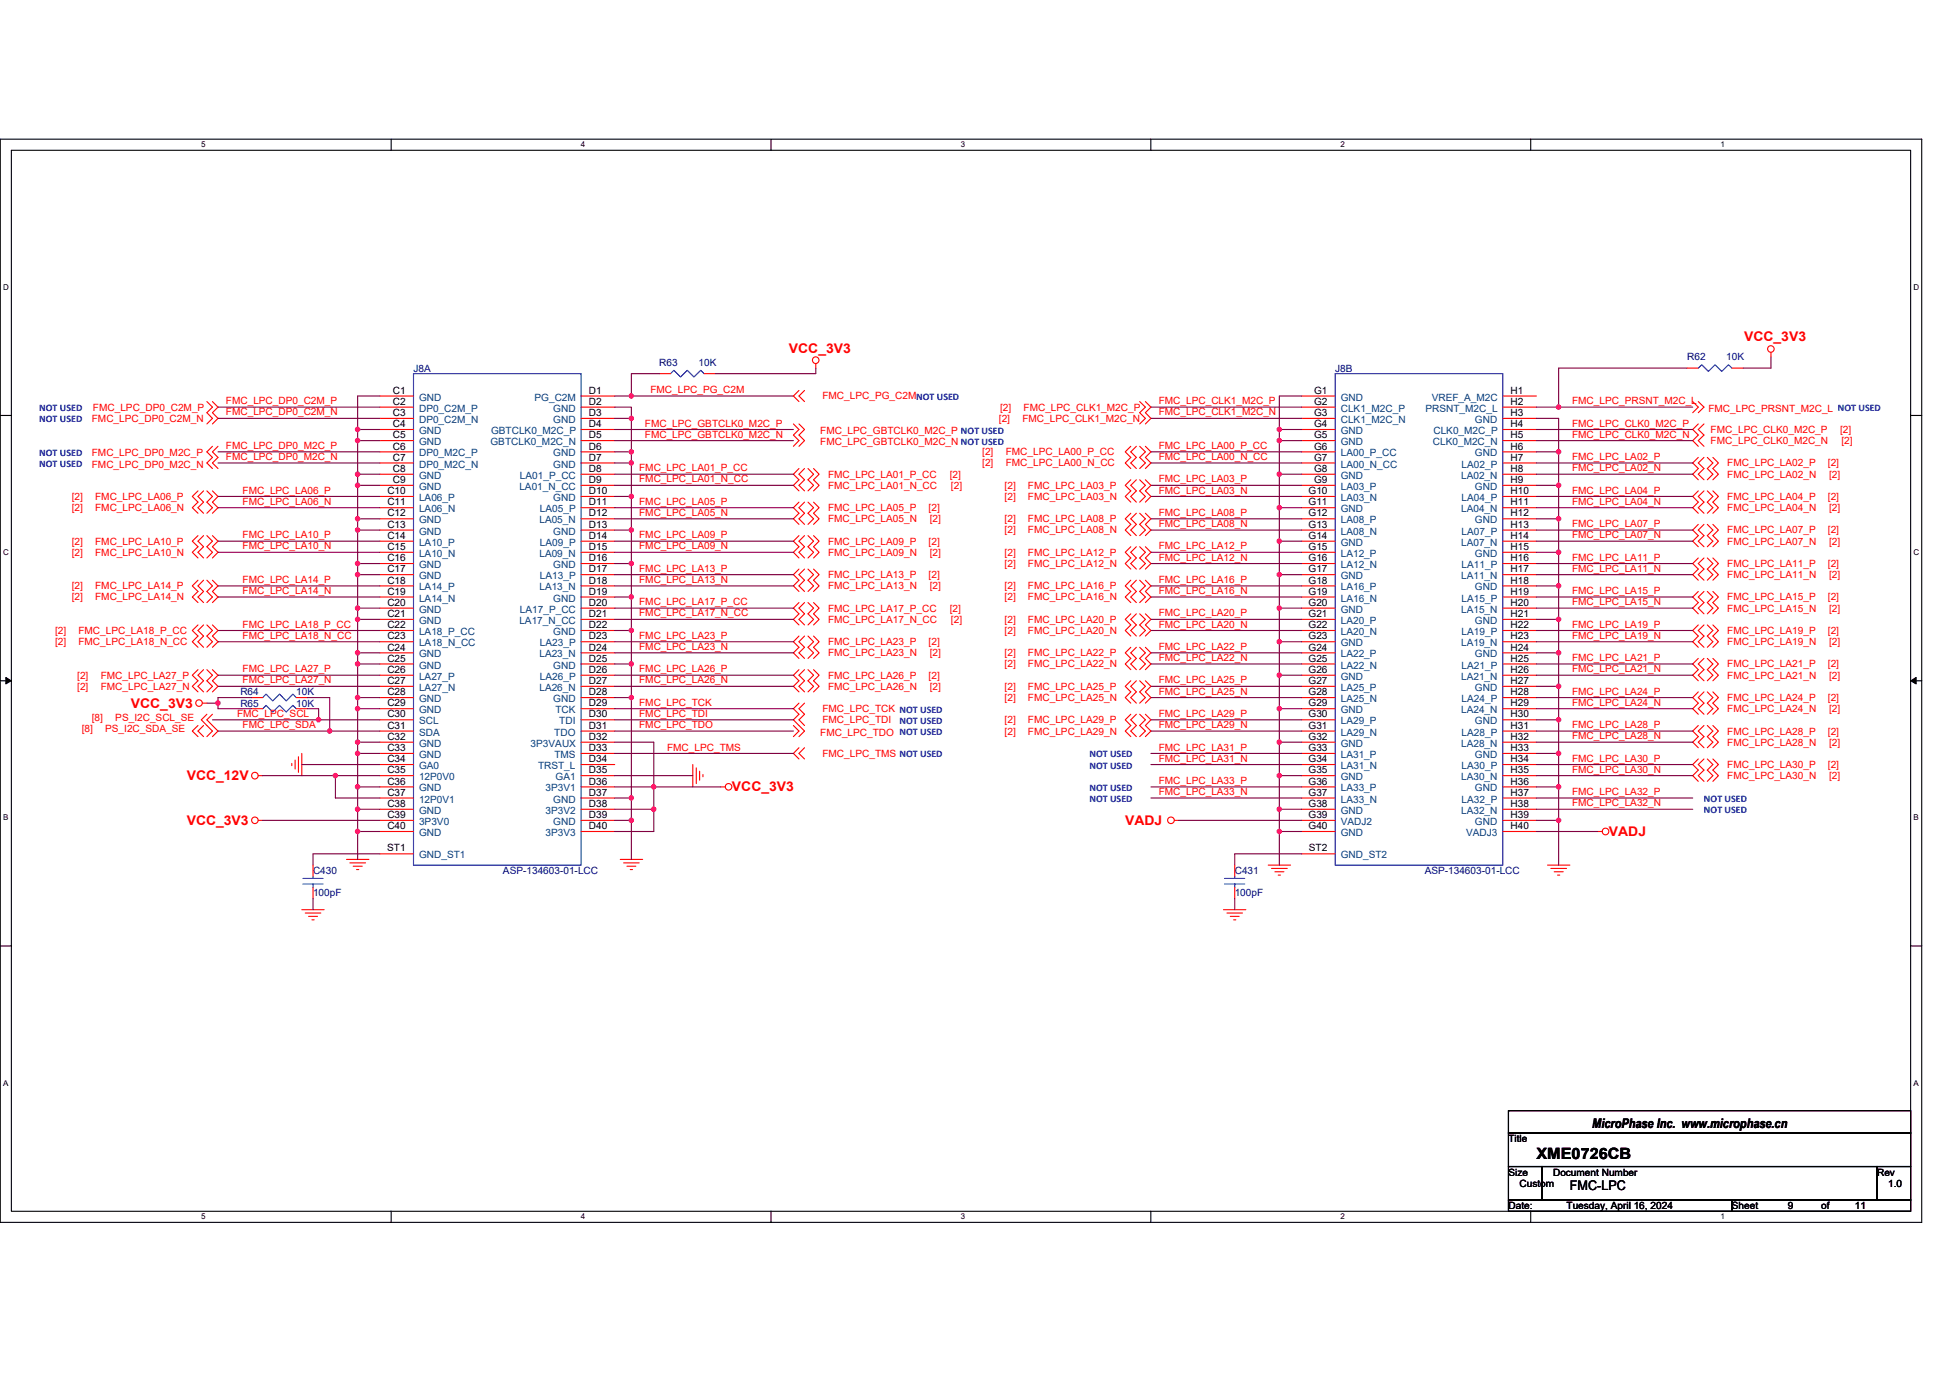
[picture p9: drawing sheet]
<svg xmlns="http://www.w3.org/2000/svg" width="297mm" height="210mm" viewBox="0 0 297 210" stroke-linecap="round" stroke-linejoin="round" font-family="sans-serif">
<path d="M0 21.2h292.7v165.1h-292.7zM1.7 22.9h289.3v161.7h-289.3z" fill="none" stroke="#000" stroke-width=".17"/>
<g fill="#fff">
<path d="M30.6 21.4h.7v1.3h-.7z"/>
<path d="M30.6 184.7h.7v1.4h-.7z"/>
</g>
<path d="M59.6 21.2v1.7M59.6 184.6v1.7" fill="none" stroke="#000" stroke-width=".17"/>
<g fill="#fff">
<path d="M88.5 21.4h.7v1.3h-.7z"/>
<path d="M88.5 184.7h.7v1.4h-.7z"/>
</g>
<path d="M117.5 21.2v1.7M117.5 184.6v1.7" fill="none" stroke="#000" stroke-width=".17"/>
<g fill="#fff">
<path d="M146.4 21.4h.6v1.3h-.6z"/>
<path d="M146.4 184.7h.6v1.4h-.6z"/>
</g>
<path d="M175.3 21.2v1.7M175.3 184.6v1.7" fill="none" stroke="#000" stroke-width=".17"/>
<g fill="#fff">
<path d="M204.2 21.4h.7v1.3h-.7z"/>
<path d="M204.2 184.7h.7v1.4h-.7z"/>
</g>
<path d="M233.2 21.2v1.7M233.2 184.6v1.7" fill="none" stroke="#000" stroke-width=".17"/>
<g fill="#fff">
<path d="M262.1 21.4h.6v1.3h-.6z"/>
<path d="M262.1 184.7h.6v1.4h-.6z"/>
<path d="M.5 43.1h.8v1.3h-.8z"/>
<path d="M291.5 43.1h.8v1.3h-.8z"/>
<path d="M.5 83.5h.8v1.3h-.8z"/>
<path d="M291.5 83.5h.8v1.3h-.8z"/>
</g>
<path d="M0 63.3h1.7M291 63.3h1.7" fill="none" stroke="#000" stroke-width=".17"/>
<g fill="#fff">
<path d="M.5 123.9h.7v1.4h-.7z"/>
<path d="M291.5 123.9h.7v1.4h-.7z"/>
</g>
<path d="M0 103.7h1.7M291 103.7h1.7" fill="none" stroke="#000" stroke-width=".17"/>
<path d="M.9 103.2l.8 .5-.8 .5zM291 103.7l.9-.5v1z" fill="#000" stroke="#000" stroke-width=".15"/>
<g fill="#fff">
<path d="M.5 164.3h.7v1.4h-.7z"/>
<path d="M291.5 164.3h.7v1.4h-.7z"/>
</g>
<path d="M0 144.1h1.7M291 144.1h1.7M229.8 169.2h61.2v3.5h-61.2zM229.8 172.7h61.2v5.1h-61.2zM229.8 177.8h5.1v5.1h-5.1zM234.9 177.8h51v5.1h-51zM285.9 177.8h5.1v5.1h-5.1zM229.8 182.9h34v1.7h-34zM263.8 182.9h27.2v1.7h-27.2z" fill="none" stroke="#000" stroke-width=".17"/>
<g fill="none" stroke="#f00" stroke-width=".17">
<path d="M100.4 56.9h1.7M107.2 56.9h1.7M121.7 59.5l-.8 .8 .8 .9M122.6 59.5l-.9 .8 .9 .9M124.3 55.4v.7M257 56.1h1.7M263.8 56.1h1.7M269.8 53.7v.7M30.2 74.8l-.9 .8 .9 .9-.9 .9 .9 .8M31 74.8l-.8 .8 .8 .9-.8 .9 .8 .8M31.5 74.8l.9 .8-.9 .9 .9 .9-.9 .8M31.5 61.2l.9 .8-.9 .9 .9 .9-.9 .8"/>
<path d="M32.4 74.8l.8 .8-.8 .9 .8 .9-.8 .8M32.4 61.2l.8 .8-.8 .9 .8 .9-.8 .8M32.4 68l-.9 .9 .9 .8-.9 .8 .9 .9M33.2 68l-.8 .9 .8 .8-.8 .8 .8 .9M57.9 62h5.1M57.9 63.8h5.1M57.9 68.9h5.1M57.9 70.5h5.1M57.9 75.6h5.1M57.9 77.4h5.1M57.9 60.3h5.1M57.9 65.4h5.1"/>
<path d="M57.9 67.1h5.1M57.9 72.3h5.1M57.9 74h5.1M57.9 79.1h5.1M88.5 60.3h5.1M88.5 62h5.1M88.5 63.8h5.1M88.5 65.4h5.1M88.5 67.1h5.1M88.5 68.9h5.1M88.5 70.5h5.1M88.5 72.3h5.1"/>
<path d="M88.5 74h5.1M88.5 75.6h5.1M88.5 77.4h5.1M88.5 79.1h5.1M120.9 64.6l.8 .8-.8 .9 .8 .8-.8 .9M121.7 64.6l.9 .8-.9 .9 .9 .8-.9 .9M121.7 71.4l-.8 .9 .8 .8-.8 .9 .8 .8M121.7 76.5l-.8 .9 .8 .8-.8 .9 .8 .8M122.6 71.4l-.9 .9 .9 .8-.9 .9 .9 .8M122.6 76.5l-.9 .9 .9 .8-.9 .9 .9 .8M123.1 71.4l.8 .9-.8 .8 .8 .9-.8 .8M123.1 76.5l.8 .9-.8 .8 .8 .9-.8 .8"/>
<path d="M123.9 71.4l.9 .9-.9 .8 .9 .9-.9 .8M123.9 76.5l.9 .9-.9 .8 .9 .9-.9 .8M172.3 73.1l-.9 .9 .9 .8-.9 .8 .9 .9M172.3 68l-.9 .9 .9 .8-.9 .8 .9 .9M172.3 78.2l-.9 .9 .9 .8-.9 .9 .9 .8M173.1 73.1l-.8 .9 .8 .8-.8 .8 .8 .9M173.1 68l-.8 .9 .8 .8-.8 .8 .8 .9M173.1 78.2l-.8 .9 .8 .8-.8 .9 .8 .8M173.6 61.2l.9 .8-.9 .9 .9 .9-.9 .8M173.6 73.1l.9 .9-.9 .8 .9 .8-.9 .9M173.6 68l.9 .9-.9 .8 .9 .8-.9 .9M173.6 78.2l.9 .9-.9 .8 .9 .9-.9 .8"/>
<path d="M174.5 61.2l.8 .8-.8 .9 .8 .9-.8 .8M174.5 73.1l.8 .9-.8 .8 .8 .8-.8 .9M174.5 68l.8 .9-.8 .8 .8 .8-.8 .9M174.5 78.2l.8 .9-.8 .8 .8 .9-.8 .8M198.3 60.3h5.1M198.3 62h5.1M198.3 63.8h5.1M198.3 65.4h5.1M198.3 67.1h5.1M198.3 68.9h5.1M198.3 70.5h5.1M198.3 72.3h5.1"/>
<path d="M198.3 74h5.1M198.3 75.6h5.1M198.3 77.4h5.1M198.3 79.1h5.1M228.9 60.3h5.1M228.9 62h5.1M228.9 63.8h5.1M228.9 65.4h5.1M228.9 67.1h5.1M228.9 68.9h5.1M228.9 70.5h5.1M228.9 72.3h5.1"/>
<path d="M228.9 74h5.1M228.9 75.6h5.1M228.9 77.4h5.1M228.9 79.1h5.1M257.8 61.2l.9 .8-.9 .9M258.7 61.2l.9 .8-.9 .9M258.7 69.7l-.9 .8 .9 .9-.9 .9 .9 .8M258.7 79.9l-.9 .9 .9 .8-.9 .9 .9 .8M258.7 74.8l-.9 .8 .9 .9-.9 .9 .9 .8M258.7 64.6l-.9 .8 .9 .9-.9 .8 .9 .9M259.6 69.7l-.9 .8 .9 .9-.9 .9 .9 .8M259.6 79.9l-.9 .9 .9 .8-.9 .9 .9 .8"/>
<path d="M259.6 74.8l-.9 .8 .9 .9-.9 .9 .9 .8M259.6 64.6l-.9 .8 .9 .9-.9 .8 .9 .9M260.1 69.7l.8 .8-.8 .9 .8 .9-.8 .8M260.1 79.9l.8 .9-.8 .8 .8 .9-.8 .8M260.1 74.8l.8 .8-.8 .9 .8 .9-.8 .8M260.9 69.7l.9 .8-.9 .9 .9 .9-.9 .8M260.9 79.9l.9 .9-.9 .8 .9 .9-.9 .8M260.9 74.8l.9 .8-.9 .9 .9 .9-.9 .8M30.2 95.2l-.9 .9 .9 .8-.9 .9 .9 .8M30.2 88.4l-.9 .9 .9 .8-.9 .9 .9 .8M30.2 81.6l-.9 .9 .9 .8-.9 .9 .9 .8M31 95.2l-.8 .9 .8 .8-.8 .9 .8 .8"/>
<path d="M31 88.4l-.8 .9 .8 .8-.8 .9 .8 .8M31 81.6l-.8 .9 .8 .8-.8 .9 .8 .8M31.5 95.2l.9 .9-.9 .8 .9 .9-.9 .8M31.5 88.4l.9 .9-.9 .8 .9 .9-.9 .8M31.5 81.6l.9 .9-.9 .8 .9 .9-.9 .8M32.4 95.2l.8 .9-.8 .8 .8 .9-.8 .8M32.4 88.4l.8 .9-.8 .8 .8 .9-.8 .8M32.4 81.6l.8 .9-.8 .8 .8 .9-.8 .8M57.9 82.5h5.1M57.9 84.2h5.1M57.9 89.3h5.1M57.9 91h5.1"/>
<path d="M57.9 96.1h5.1M57.9 97.8h5.1M57.9 80.8h5.1M57.9 85.9h5.1M57.9 87.6h5.1M57.9 92.7h5.1M57.9 94.4h5.1M57.9 99.5h5.1M88.5 80.8h5.1M88.5 82.5h5.1M88.5 84.2h5.1M88.5 85.9h5.1"/>
<path d="M88.5 87.6h5.1M88.5 89.3h5.1M88.5 91h5.1M88.5 92.7h5.1M88.5 94.4h5.1M88.5 96.1h5.1M88.5 97.8h5.1M88.5 99.5h5.1M121.7 86.7l-.8 .9 .8 .8-.8 .9 .8 .8M121.7 81.6l-.8 .9 .8 .8-.8 .9 .8 .8M121.7 91.8l-.8 .9 .8 .8-.8 .9 .8 .8M121.7 96.9l-.8 .9 .8 .8-.8 .9 .8 .8"/>
<path d="M122.6 86.7l-.9 .9 .9 .8-.9 .9 .9 .8M122.6 81.6l-.9 .9 .9 .8-.9 .9 .9 .8M122.6 91.8l-.9 .9 .9 .8-.9 .9 .9 .8M122.6 96.9l-.9 .9 .9 .8-.9 .9 .9 .8M123.1 86.7l.8 .9-.8 .8 .8 .9-.8 .8M123.1 81.6l.8 .9-.8 .8 .8 .9-.8 .8M123.1 91.8l.8 .9-.8 .8 .8 .9-.8 .8M123.1 96.9l.8 .9-.8 .8 .8 .9-.8 .8M123.9 86.7l.9 .9-.9 .8 .9 .9-.9 .8M123.9 81.6l.9 .9-.9 .8 .9 .9-.9 .8M123.9 91.8l.9 .9-.9 .8 .9 .9-.9 .8M123.9 96.9l.9 .9-.9 .8 .9 .9-.9 .8"/>
<path d="M172.3 93.5l-.9 .9 .9 .8-.9 .9 .9 .8M172.3 88.4l-.9 .9 .9 .8-.9 .9 .9 .8M172.3 98.6l-.9 .9 .9 .8-.9 .9 .9 .8M172.3 83.3l-.9 .9 .9 .8-.9 .9 .9 .8M173.1 93.5l-.8 .9 .8 .8-.8 .9 .8 .8M173.1 88.4l-.8 .9 .8 .8-.8 .9 .8 .8M173.1 98.6l-.8 .9 .8 .8-.8 .9 .8 .8M173.1 83.3l-.8 .9 .8 .8-.8 .9 .8 .8M173.6 93.5l.9 .9-.9 .8 .9 .9-.9 .8M173.6 88.4l.9 .9-.9 .8 .9 .9-.9 .8M173.6 98.6l.9 .9-.9 .8 .9 .9-.9 .8M173.6 83.3l.9 .9-.9 .8 .9 .9-.9 .8"/>
<path d="M174.5 93.5l.8 .9-.8 .8 .8 .9-.8 .8M174.5 88.4l.8 .9-.8 .8 .8 .9-.8 .8M174.5 98.6l.8 .9-.8 .8 .8 .9-.8 .8M174.5 83.3l.8 .9-.8 .8 .8 .9-.8 .8M198.3 80.8h5.1M198.3 82.5h5.1M198.3 84.2h5.1M198.3 85.9h5.1M198.3 87.6h5.1M198.3 89.3h5.1M198.3 91h5.1M198.3 92.7h5.1"/>
<path d="M198.3 94.4h5.1M198.3 96.1h5.1M198.3 97.8h5.1M198.3 99.5h5.1M228.9 80.8h5.1M228.9 82.5h5.1M228.9 84.2h5.1M228.9 85.9h5.1M228.9 87.6h5.1M228.9 89.3h5.1M228.9 91h5.1M228.9 92.7h5.1"/>
<path d="M228.9 94.4h5.1M228.9 96.1h5.1M228.9 97.8h5.1M228.9 99.5h5.1M258.7 85l-.9 .9 .9 .8-.9 .9 .9 .8M258.7 90.1l-.9 .9 .9 .8-.9 .9 .9 .8M258.7 95.2l-.9 .9 .9 .8-.9 .9 .9 .8M259.6 85l-.9 .9 .9 .8-.9 .9 .9 .8M259.6 90.1l-.9 .9 .9 .8-.9 .9 .9 .8M259.6 95.2l-.9 .9 .9 .8-.9 .9 .9 .8M260.1 85l.8 .9-.8 .8 .8 .9-.8 .8M260.1 90.1l.8 .9-.8 .8 .8 .9-.8 .8"/>
<path d="M260.1 95.2l.8 .9-.8 .8 .8 .9-.8 .8M260.9 85l.9 .9-.9 .8 .9 .9-.9 .8M260.9 90.1l.9 .9-.9 .8 .9 .9-.9 .8M260.9 95.2l.9 .9-.9 .8 .9 .9-.9 .8M30.2 102l-.9 .9 .9 .8-.9 .9 .9 .8M30.2 110.6l-.9 .8 .9 .8M30.8 107.1h.7M31 102l-.8 .9 .8 .8-.8 .9 .8 .8M31 110.6l-.8 .8 .8 .8M31.5 102l.9 .9-.9 .8 .9 .9-.9 .8M31.5 108.8l-.8 .9 1.7 1.7-.9 .8M32.4 102l.8 .9-.8 .8 .8 .9-.8 .8"/>
<path d="M32.4 108.8l-.9 .9 1.7 1.7-.8 .8M38.3 108h1.7M38.3 106.3h1.7M39.3 118.2h.7M44.4 116.3v.4M45 115.8v1.4M45.1 108h1.7M45.1 106.3h1.7M45.5 115.3v2.4M46 114.8v3.4M57.9 102.9h5.1M57.9 104.6h5.1"/>
<path d="M57.9 109.7h5.1M57.9 111.4h5.1M57.9 116.5h5.1M57.9 118.2h5.1M57.9 101.2h5.1M57.9 106.3h5.1M57.9 108h5.1M57.9 113.1h5.1M57.9 114.8h5.1M57.9 119.9h5.1M88.5 101.2h5.1M88.5 102.9h5.1"/>
<path d="M88.5 104.6h5.1M88.5 106.3h5.1M88.5 108h5.1M88.5 109.7h5.1M88.5 111.4h5.1M88.5 113.1h5.1M88.5 114.8h5.1M88.5 116.5h5.1M88.5 118.2h5.1M88.5 119.9h5.1M105.5 116.5v3.4M106.1 117v2.4"/>
<path d="M106.6 117.5v1.4M107.1 118v.4M109.8 119.9h.7M120.9 110.6l.8 .8-.8 .8M121.7 102l-.8 .9 .8 .8-.8 .9 .8 .8M121.7 107.1l-.8 .9 .8 .8-.8 .9 1.7 1.7-.9 .8M121.7 113.9l-.8 .9 .8 .9M122.6 102l-.9 .9 .9 .8-.9 .9 .9 .8M122.6 107.1l-.9 .9 .9 .8-.9 .9 .9 .9M122.6 113.9l-.9 .9 .9 .9M123.1 102l.8 .9-.8 .8 .8 .9-.8 .8M123.9 102l.9 .9-.9 .8 .9 .9-.9 .8"/>
<path d="M172.3 103.7l-.9 .9 .9 .8-.9 .9 .9 .8M172.3 108.8l-.9 .9 .9 .9-.9 .8 .9 .8M173.1 103.7l-.8 .9 .8 .8-.8 .9 .8 .8M173.1 108.8l-.8 .9 .8 .9-.8 .8 .8 .8M173.6 103.7l.9 .9-.9 .8 .9 .9-.9 .8M173.6 108.8l.9 .9-.9 .9 .9 .8-.9 .8M174.5 103.7l.8 .9-.8 .8 .8 .9-.8 .8M174.5 108.8l.8 .9-.8 .9 .8 .8-.8 .8M198.3 101.2h5.1M198.3 102.9h5.1M198.3 104.6h5.1M198.3 106.3h5.1"/>
<path d="M198.3 108h5.1M198.3 109.7h5.1M198.3 111.4h5.1M198.3 113.1h5.1M198.3 114.8h5.1M198.3 116.5h5.1M198.3 118.2h5.1M198.3 119.9h5.1M228.9 101.2h5.1M228.9 102.9h5.1M228.9 104.6h5.1M228.9 106.3h5.1"/>
<path d="M228.9 108h5.1M228.9 109.7h5.1M228.9 111.4h5.1M228.9 113.1h5.1M228.9 114.8h5.1M228.9 116.5h5.1M228.9 118.2h5.1M228.9 119.9h5.1M258.7 105.4l-.9 .9 .9 .8-.9 .9 .9 .8M258.7 100.3l-.9 .9 .9 .8-.9 .9 .9 .8M258.7 115.7l-.9 .8 .9 .8-.9 .9 .9 .9M258.7 110.6l-.9 .8 .9 .8-.9 .9 .9 .8"/>
<path d="M259.6 105.4l-.9 .9 .9 .8-.9 .9 .9 .8M259.6 100.3l-.9 .9 .9 .8-.9 .9 .9 .8M259.6 115.7l-.9 .8 .9 .8-.9 .9 .9 .9M259.6 110.6l-.9 .8 .9 .8-.9 .9 .9 .8M260.1 105.4l.8 .9-.8 .8 .8 .9-.8 .8M260.1 100.3l.8 .9-.8 .8 .8 .9-.8 .8M260.1 115.7l.8 .8-.8 .8 .8 .9-.8 .9M260.1 110.6l.8 .8-.8 .8 .8 .9-.8 .8M260.9 105.4l.9 .9-.9 .8 .9 .9-.9 .8M260.9 100.3l.9 .9-.9 .8 .9 .9-.9 .8M260.9 115.7l.9 .8-.9 .8 .9 .9-.9 .9M260.9 110.6l.9 .8-.9 .8 .9 .9-.9 .8"/>
<path d="M39.3 125h.7M46 138.6h3.4M46.5 139.1h2.4M47 139.6h1.4M47.7 131.8v1.7M47.7 135.2v1.7M52.8 131h3.4M53.3 131.5h2.4M53.8 132h1.4M54.3 132.5h.3M57.9 121.6h5.1M57.9 125h5.1"/>
<path d="M57.9 123.3h5.1M57.9 126.7h5.1M57.9 130.1h5.1M88.5 121.6h5.1M88.5 123.3h5.1M88.5 125h5.1M88.5 126.7h5.1M94.5 131h3.4M95 131.5h2.4M95.5 132h1.4M96 132.5h.3M178.9 125h.7"/>
<path d="M186.4 138.6h3.4M186.9 139.1h2.4M187.4 139.6h1.4M188.1 131.8v1.7M188.1 135.2v1.7M193.2 131.8h3.4M193.7 132.3h2.4M194.2 132.8h1.4M194.7 133.3h.3M198.3 121.6h5.1M198.3 123.3h5.1M198.3 125h5.1"/>
<path d="M198.3 126.7h5.1M198.3 130.1h5.1M228.9 121.6h5.1M228.9 123.3h5.1M228.9 125h5.1M228.9 126.7h5.1M235.7 131.8h3.4M236.2 132.3h2.4M236.7 132.8h1.4M237.3 133.3h.3M243.4 126.7h.7M47.5 140.2h.4"/>
<path d="M187.9 140.2h.4"/>
<circle cx="124.2" cy="54.9" r=".51"/>
<circle cx="269.8" cy="53.2" r=".5"/>
<circle cx="30.3" cy="107.1" r=".5"/>
<circle cx="38.8" cy="118.2" r=".51"/>
<circle cx="111" cy="119.9" r=".5"/>
<circle cx="38.8" cy="125" r=".5"/>
<circle cx="178.4" cy="125" r=".51"/>
<circle cx="244.6" cy="126.7" r=".51"/>
</g>
<g fill="none" stroke="#00f" stroke-width=".17">
<path d="M63 56.9h25.5v74.9h-25.5zM102.1 56.9l.6-.5 1 1 1-1 1 1 1-1 .5 .5M203.4 56.9h25.5v74.9h-25.5zM258.7 56.1l.5-.5 1 1 1.1-1 1 1 1-1 .5 .5M40 108l.5-.5 1 1 1.1-1 1 1 1-1 .5 .5M40 106.3l.5-.5 1 1 1.1-1 1 1 1-1 .5 .5M46.1 134.7h3.1M46.1 133.9h3.1M47.7 133.5v.4M47.7 134.7v.5M186.5 134.7h3.1M186.5 133.9h3.1"/>
<path d="M188.1 133.5v.4M188.1 134.7v.5"/>
</g>
<g fill="none" stroke="#800040" stroke-width=".17">
<path d="M100.4 56.9h-4.2v3.4M124.3 56.1v.8h-15.4M257 56.1h-19.6v5.9M269.8 54.4v1.7h-4.3M33.2 75.6h24.7M33.2 77.4h24.7M33.2 63.8h24.7M33.2 62h24.7M33.2 70.5h24.7M33.2 68.9h24.7M54.5 74v5.1M54.5 79.1v1.7"/>
<path d="M54.5 65.4v1.7M54.5 67.1v5.2M54.5 72.3v1.7M54.5 72.3h3.4M54.5 74h3.4M54.5 79.1h3.4M54.5 65.4h3.4M54.5 67.1h3.4M57.9 60.3h-3.4v5.1M93.6 62h2.6v1.8M93.6 63.8h2.6M93.6 68.9h2.6"/>
<path d="M93.6 70.5h2.6M93.6 75.6h2.6M93.6 74h27.3M93.6 79.1h27.3M93.6 77.4h27.3M93.6 72.3h27.3M93.6 65.4h27.3M93.6 67.1h27.3M93.6 60.3h2.6M96.2 60.3h24.7M96.2 70.5v10.3M96.2 63.8v6.7"/>
<path d="M175.3 79.1h23M175.3 74h23M175.3 62h23M175.3 63.8h23M175.3 75.6h23M175.3 68.9h23M175.3 70.5h23M194.9 72.3h3.4M194.9 77.4h3.4M194.9 65.4h3.4M194.9 67.1h3.4M194.9 72.3v5.1"/>
<path d="M194.9 65.4v1.7M194.9 67.1v5.2M194.9 77.4v5.1M198.3 60.3h-3.4v5.1M234 62h3.4M234 74h3.4M234 63.8h3.4v10.2M234 79.1h3.4M234 68.9h3.4M234 72.3h23.8M234 77.4h23.8M234 75.6h23.8"/>
<path d="M234 70.5h23.8M234 65.4h23.8M234 67.1h23.8M237.4 74v10.2M237.4 62h20.4M33.2 91h24.7M33.2 96.1h24.7M33.2 97.8h24.7M33.2 89.3h24.7M33.2 82.5h24.7M33.2 84.2h24.7M54.5 87.6v5.1"/>
<path d="M54.5 92.7v1.7M54.5 94.4v5.1M54.5 99.5v1.7M54.5 80.8v5.1M54.5 85.9v1.7M54.5 99.5h3.4M54.5 85.9h3.4M54.5 87.6h3.4M54.5 92.7h3.4M54.5 94.4h3.4M54.5 80.8h3.4M93.6 91h2.6"/>
<path d="M93.6 96.1h2.6M93.6 80.8h2.6M93.6 85.9h2.6M93.6 92.7h27.3M93.6 94.4h27.3M93.6 82.5h27.3M93.6 84.2h27.3M93.6 87.6h27.3M93.6 89.3h27.3M93.6 97.8h27.3M93.6 99.5h27.3M96.2 91v5.1"/>
<path d="M96.2 80.8v10.2M96.2 96.1v5.1M175.3 84.2h23M175.3 85.9h23M175.3 80.8h23M175.3 96.1h23M175.3 89.3h23M175.3 91h23M175.3 99.5h23M175.3 94.4h23M194.9 97.8h3.4M194.9 82.5h3.4"/>
<path d="M194.9 97.8v5.1M194.9 82.5v5.1M194.9 87.6h3.4M194.9 92.7h3.4M194.9 87.6v5.1M194.9 92.7v5.1M234 89.3h3.4M234 94.4h3.4M234 99.5h3.4M234 84.2h3.4M234 91h23.8M234 92.7h23.8"/>
<path d="M234 80.8h23.8M234 82.5h23.8M234 85.9h23.8M234 87.6h23.8M234 96.1h23.8M234 97.8h23.8M237.4 94.4v10.2M237.4 84.2v10.2M31.5 107.1h1.7M32.4 109.7h16.1M33.2 107.1v.9h5.1M33.2 111.4h17"/>
<path d="M33.2 102.9h24.7M33.2 104.6h24.7M38.3 106.3h-5.1v.8M40 118.2h11.1M46 116.5h11.9M46.8 108h1.7v1.7M46.8 106.3h3.4v5.1M48.5 109.7h9.4M50.2 111.4h7.7M51.1 118.2v3.4h6.8M51.1 118.2h6.8M54.5 114.8v5.1"/>
<path d="M54.5 119.9v3.4M54.5 101.2v5.1M54.5 106.3v1.7M54.5 108v5.1M54.5 113.1v1.7M54.5 113.1h3.4M54.5 114.8h3.4M54.5 119.9h3.4M54.5 101.2h3.4M54.5 106.3h3.4M54.5 108h3.4M93.6 101.2h2.6"/>
<path d="M93.6 106.3h2.6M93.6 119.9h6M93.6 113.1h6v6.8M93.6 104.6h27.3M93.6 102.9h27.3M93.6 118.2h11.9M93.6 109.7h27.3M93.6 108h27.3M93.6 111.4h27.3M93.6 114.8h27.3M96.2 106.3v18.7M96.2 101.2v5.1"/>
<path d="M99.6 119.9v3.4M99.6 119.9h10.2M175.3 111.4h23M175.3 104.6h23M175.3 106.3h23M175.3 101.2h23M175.3 119.9h23M175.3 114.8h23M175.3 116.5h23M175.3 109.7h23M194.9 108h3.4M194.9 113.1h3.4"/>
<path d="M194.9 118.2h3.4M194.9 102.9h3.4M194.9 108v5.1M194.9 113.1v5.1M194.9 118.2v5.1M194.9 102.9v5.1M234 109.7h3.4M234 114.8h3.4M234 119.9h3.4M234 104.6h3.4M234 102.9h23.8M234 111.4h23.8"/>
<path d="M234 113.1h23.8M234 108h23.8M234 106.3h23.8M234 101.2h23.8M234 116.5h23.8M234 118.2h23.8M237.4 104.6v10.2M237.4 114.8v10.2M40 125h17.9M47.7 136.9v1.7M54.5 126.7v4.3M54.5 123.3v3.4"/>
<path d="M54.5 126.7h3.4M54.5 123.3h3.4M57.9 130.1h-10.2v1.7M93.6 121.6h2.6M93.6 125h2.6M93.6 123.3h6M96.2 125v6M99.6 123.3v3.4h-6M175.3 121.6h23M179.6 125h18.7M188.1 136.9v1.7M194.9 123.3h3.4"/>
<path d="M194.9 126.7v5.1M194.9 126.7h3.4M194.9 123.3v3.4M198.3 130.1h-10.2v1.7M234 125h3.4M234 121.6h23.8M234 123.3h23.8M234 126.7h9.4M237.4 125v6.8"/>
</g>
<g fill="#f0f" stroke="#f0f" stroke-width=".17">
<circle cx="50.2" cy="111.4" r=".33"/>
<circle cx="48.5" cy="109.7" r=".33"/>
<circle cx="96.2" cy="60.3" r=".33"/>
<circle cx="237.4" cy="62" r=".33"/>
<circle cx="51.1" cy="118.2" r=".33"/>
<circle cx="54.5" cy="65.4" r=".33"/>
<circle cx="54.5" cy="113.1" r=".33"/>
<circle cx="54.5" cy="119.9" r=".33"/>
<circle cx="54.5" cy="114.8" r=".33"/>
<circle cx="54.5" cy="126.7" r=".33"/>
<circle cx="54.5" cy="123.3" r=".33"/>
<circle cx="54.5" cy="99.5" r=".33"/>
<circle cx="54.5" cy="106.3" r=".33"/>
<circle cx="54.5" cy="101.2" r=".33"/>
<circle cx="54.5" cy="108" r=".33"/>
<circle cx="54.5" cy="87.6" r=".33"/>
<circle cx="54.5" cy="92.7" r=".33"/>
<circle cx="54.5" cy="94.4" r=".33"/>
<circle cx="54.5" cy="72.3" r=".33"/>
<circle cx="54.5" cy="73.9" r=".33"/>
<circle cx="54.5" cy="79" r=".33"/>
<circle cx="54.5" cy="85.9" r=".33"/>
<circle cx="54.5" cy="80.8" r=".33"/>
<circle cx="54.5" cy="67.1" r=".33"/>
<circle cx="96.2" cy="96.1" r=".33"/>
<circle cx="96.2" cy="91" r=".33"/>
<circle cx="96.2" cy="85.9" r=".33"/>
<circle cx="96.2" cy="80.8" r=".33"/>
<circle cx="96.2" cy="75.6" r=".33"/>
<circle cx="96.2" cy="70.5" r=".33"/>
<circle cx="96.2" cy="68.8" r=".33"/>
<circle cx="96.2" cy="63.7" r=".33"/>
<circle cx="96.2" cy="125" r=".33"/>
<circle cx="96.2" cy="121.6" r=".33"/>
<circle cx="96.2" cy="106.3" r=".33"/>
<circle cx="96.2" cy="101.2" r=".33"/>
<circle cx="99.6" cy="119.9" r=".33"/>
<circle cx="99.6" cy="123.3" r=".33"/>
<circle cx="194.9" cy="65.4" r=".33"/>
<circle cx="194.9" cy="118.2" r=".33"/>
<circle cx="194.9" cy="113.1" r=".33"/>
<circle cx="194.9" cy="126.7" r=".33"/>
<circle cx="194.9" cy="123.3" r=".33"/>
<circle cx="194.9" cy="77.4" r=".33"/>
<circle cx="194.9" cy="72.3" r=".33"/>
<circle cx="194.9" cy="97.8" r=".33"/>
<circle cx="194.9" cy="92.7" r=".33"/>
<circle cx="194.9" cy="87.6" r=".33"/>
<circle cx="194.9" cy="82.5" r=".33"/>
<circle cx="194.9" cy="67.1" r=".33"/>
<circle cx="194.9" cy="108" r=".33"/>
<circle cx="194.9" cy="102.9" r=".33"/>
<circle cx="237.4" cy="68.8" r=".33"/>
<circle cx="237.4" cy="109.7" r=".33"/>
<circle cx="237.4" cy="104.6" r=".33"/>
<circle cx="237.4" cy="99.5" r=".33"/>
<circle cx="237.4" cy="94.4" r=".33"/>
<circle cx="237.4" cy="89.3" r=".33"/>
<circle cx="237.4" cy="84.1" r=".33"/>
<circle cx="237.4" cy="79" r=".33"/>
<circle cx="237.4" cy="73.9" r=".33"/>
<circle cx="237.4" cy="125" r=".33"/>
<circle cx="237.4" cy="119.9" r=".33"/>
<circle cx="237.4" cy="114.8" r=".33"/>
<circle cx="33.2" cy="107.1" r=".33"/>
</g>
<text font-size="2.4" x="234" y="176.6">XME0726CB</text>
<g font-size="2" fill="#f00">
<text x="120.2" y="53.7">VCC_3V3</text>
<text x="265.7" y="52">VCC_3V3</text>
<text x="19.9" y="107.8">VCC_3V3</text>
<text x="28.4" y="118.9">VCC_12V</text>
<text x="28.4" y="125.7">VCC_3V3</text>
<text x="111.5" y="120.6">VCC_3V3</text>
<text x="171.4" y="125.7">VADJ</text>
<text x="245.1" y="127.4">VADJ</text>
</g>
<g font-size="2">
<text x="242.5" y="171.8">MicroPhase Inc. www.microphase.cn</text>
<text x="239.1" y="181.3">FMC-LPC</text>
</g>
<g font-size="1.5">
<text x="59.9" y="60">C1</text>
<text x="89.7" y="60">D1</text>
<text x="200.2" y="60">G1</text>
<text x="230.1" y="60">H1</text>
<text x="59.9" y="61.7">C2</text>
<text x="59.9" y="63.4">C3</text>
<text x="59.9" y="65.1">C4</text>
<text x="89.7" y="65.1">D4</text>
<text x="89.7" y="61.7">D2</text>
<text x="89.7" y="63.4">D3</text>
<text x="200.2" y="61.7">G2</text>
<text x="200.2" y="63.4">G3</text>
<text x="200.2" y="65.1">G4</text>
<text x="230.1" y="65.1">H4</text>
<text x="230.1" y="61.7">H2</text>
<text x="230.1" y="63.4">H3</text>
<text x="59.9" y="68.5">C6</text>
<text x="59.9" y="70.2">C7</text>
<text x="59.9" y="66.8">C5</text>
<text x="59.9" y="71.9">C8</text>
<text x="89.7" y="71.9">D8</text>
<text x="89.7" y="66.8">D5</text>
<text x="89.7" y="68.5">D6</text>
<text x="89.7" y="70.2">D7</text>
<text x="200.2" y="66.8">G5</text>
<text x="200.2" y="68.5">G6</text>
<text x="200.2" y="70.2">G7</text>
<text x="200.2" y="71.9">G8</text>
<text x="230.1" y="68.5">H6</text>
<text x="230.1" y="66.8">H5</text>
<text x="230.1" y="70.2">H7</text>
<text x="230.1" y="71.9">H8</text>
<text x="59" y="75.3">C10</text>
<text x="59" y="77">C11</text>
<text x="59.9" y="73.6">C9</text>
<text x="89.7" y="73.6">D9</text>
<text x="89.7" y="75.3">D10</text>
<text x="89.7" y="77">D11</text>
<text x="199.3" y="75.3">G10</text>
<text x="199.3" y="77">G11</text>
<text x="200.2" y="73.6">G9</text>
<text x="230.1" y="73.6">H9</text>
<text x="230.1" y="75.3">H10</text>
<text x="230.1" y="77">H11</text>
<text x="59" y="82.1">C14</text>
<text x="59" y="83.8">C15</text>
<text x="59" y="78.7">C12</text>
<text x="59" y="80.4">C13</text>
<text x="89.7" y="80.4">D13</text>
<text x="89.7" y="82.1">D14</text>
<text x="89.7" y="78.7">D12</text>
<text x="89.7" y="83.8">D15</text>
<text x="199.3" y="78.7">G12</text>
<text x="199.3" y="80.4">G13</text>
<text x="199.3" y="82.1">G14</text>
<text x="199.3" y="83.8">G15</text>
<text x="230.1" y="78.7">H12</text>
<text x="230.1" y="83.8">H15</text>
<text x="230.1" y="80.4">H13</text>
<text x="230.1" y="82.1">H14</text>
<text x="59" y="88.9">C18</text>
<text x="59" y="85.5">C16</text>
<text x="59" y="87.2">C17</text>
<text x="89.7" y="85.5">D16</text>
<text x="89.7" y="87.2">D17</text>
<text x="89.7" y="88.9">D18</text>
<text x="199.3" y="85.5">G16</text>
<text x="199.3" y="87.2">G17</text>
<text x="199.3" y="88.9">G18</text>
<text x="230.1" y="88.9">H18</text>
<text x="230.1" y="85.5">H16</text>
<text x="230.1" y="87.2">H17</text>
<text x="59" y="90.6">C19</text>
<text x="59" y="95.7">C22</text>
<text x="59" y="92.3">C20</text>
<text x="59" y="94">C21</text>
<text x="89.7" y="92.3">D20</text>
<text x="89.7" y="94">D21</text>
<text x="89.7" y="90.6">D19</text>
<text x="89.7" y="95.7">D22</text>
<text x="199.3" y="90.6">G19</text>
<text x="199.3" y="92.3">G20</text>
<text x="199.3" y="94">G21</text>
<text x="199.3" y="95.7">G22</text>
<text x="230.1" y="94">H21</text>
<text x="230.1" y="90.6">H19</text>
<text x="230.1" y="95.7">H22</text>
<text x="230.1" y="92.3">H20</text>
<text x="59" y="97.4">C23</text>
<text x="59" y="99.1">C24</text>
<text x="59" y="100.8">C25</text>
<text x="89.7" y="100.8">D25</text>
<text x="89.7" y="97.4">D23</text>
<text x="89.7" y="99.1">D24</text>
<text x="199.3" y="97.4">G23</text>
<text x="199.3" y="99.1">G24</text>
<text x="199.3" y="100.8">G25</text>
<text x="230.1" y="99.1">H24</text>
<text x="230.1" y="100.8">H25</text>
<text x="230.1" y="97.4">H23</text>
<text x="59" y="102.5">C26</text>
<text x="59" y="104.2">C27</text>
<text x="59" y="105.9">C28</text>
<text x="59" y="107.6">C29</text>
<text x="89.7" y="105.9">D28</text>
<text x="89.7" y="102.5">D26</text>
<text x="89.7" y="107.6">D29</text>
<text x="89.7" y="104.2">D27</text>
<text x="199.3" y="102.5">G26</text>
<text x="199.3" y="104.2">G27</text>
<text x="199.3" y="105.9">G28</text>
<text x="199.3" y="107.6">G29</text>
<text x="230.1" y="104.2">H27</text>
<text x="230.1" y="105.9">H28</text>
<text x="230.1" y="102.5">H26</text>
<text x="230.1" y="107.6">H29</text>
<text x="59" y="109.3">C30</text>
<text x="59" y="111">C31</text>
<text x="59" y="112.7">C32</text>
<text x="89.7" y="112.7">D32</text>
<text x="89.7" y="111">D31</text>
<text x="89.7" y="109.3">D30</text>
<text x="199.3" y="109.3">G30</text>
<text x="199.3" y="111">G31</text>
<text x="199.3" y="112.7">G32</text>
<text x="230.1" y="109.3">H30</text>
<text x="230.1" y="111">H31</text>
<text x="230.1" y="112.7">H32</text>
<text x="59" y="116.1">C34</text>
<text x="59" y="117.8">C35</text>
<text x="59" y="114.4">C33</text>
<text x="59" y="119.5">C36</text>
<text x="89.7" y="116.1">D34</text>
<text x="89.7" y="119.5">D36</text>
<text x="89.7" y="117.8">D35</text>
<text x="89.7" y="114.4">D33</text>
<text x="199.3" y="114.4">G33</text>
<text x="199.3" y="116.1">G34</text>
<text x="199.3" y="117.8">G35</text>
<text x="199.3" y="119.5">G36</text>
<text x="230.1" y="114.4">H33</text>
<text x="230.1" y="119.5">H36</text>
<text x="230.1" y="116.1">H34</text>
<text x="230.1" y="117.8">H35</text>
<text x="59" y="121.2">C37</text>
<text x="59" y="124.7">C39</text>
<text x="59" y="123">C38</text>
<text x="89.7" y="121.2">D37</text>
<text x="89.7" y="123">D38</text>
<text x="89.7" y="124.7">D39</text>
<text x="199.3" y="121.2">G37</text>
<text x="199.3" y="123">G38</text>
<text x="199.3" y="124.7">G39</text>
<text x="230.1" y="124.7">H39</text>
<text x="230.1" y="121.2">H37</text>
<text x="230.1" y="123">H38</text>
<text x="59" y="129.8">ST1</text>
<text x="59" y="126.3">C40</text>
<text x="89.7" y="126.3">D40</text>
<text x="199.3" y="126.3">G40</text>
<text x="199.4" y="129.8">ST2</text>
<text x="230.1" y="126.3">H40</text>
<text x="229.8" y="174">Title</text>
<text x="229.8" y="179.1">Size</text>
<text x="236.6" y="179.1">Document Number</text>
<text x="285.9" y="179.1">Rev</text>
<text x="229.8" y="184.3">Date:</text>
<text x="231.5" y="180.8">Custom</text>
<text x="238.6" y="184.3">Tuesday, April 16, 2024</text>
<text x="263.8" y="184.3">Sheet</text>
<text x="272.3" y="184.3">9</text>
<text x="277.4" y="184.3">of</text>
<text x="282.5" y="184.3">11</text>
<text x="287.6" y="180.8">1.0</text>
</g>
<g font-size="1.5" fill="#000080">
<text x="63" y="56.6">J8A</text>
<text x="100.4" y="55.8">R63</text>
<text x="106.4" y="55.8">10K</text>
<text x="203.4" y="56.6">J8B</text>
<text x="257" y="54.9">R62</text>
<text x="262.9" y="54.9">10K</text>
<text x="36.6" y="107.7">R65</text>
<text x="36.6" y="106">R64</text>
<text x="45.1" y="107.7">10K</text>
<text x="45.1" y="106">10K</text>
<text x="47.7" y="133.2">C430</text>
<text x="47.7" y="136.6">100pF</text>
<text x="76.6" y="133.2">ASP-134603-01-LCC</text>
<text x="188.1" y="133.2">C431</text>
<text x="188.1" y="136.6">100pF</text>
<text x="217" y="133.2">ASP-134603-01-LCC</text>
</g>
<g font-size="1.5" fill="#f00">
<text x="99.1" y="59.9">FMC_LPC_PG_C2M</text>
<text x="14" y="64.3">FMC_LPC_DP0_C2M_N</text>
<text x="14.2" y="62.6">FMC_LPC_DP0_C2M_P</text>
<text x="34.4" y="63.3">FMC_LPC_DP0_C2M_N</text>
<text x="34.4" y="61.6">FMC_LPC_DP0_C2M_P</text>
<text x="98.2" y="65">FMC_LPC_GBTCLK0_M2C_P</text>
<text x="125.3" y="60.9">FMC_LPC_PG_C2MNOT USED</text>
<text x="152.2" y="64.3">[2]</text>
<text x="152.3" y="62.6">[2]</text>
<text x="155.7" y="64.3">FMC_LPC_CLK1_M2C_N</text>
<text x="155.9" y="62.6">FMC_LPC_CLK1_M2C_P</text>
<text x="176.5" y="61.6">FMC_LPC_CLK1_M2C_P</text>
<text x="176.5" y="63.3">FMC_LPC_CLK1_M2C_N</text>
<text x="239.5" y="65">FMC_LPC_CLK0_M2C_P</text>
<text x="239.5" y="61.6">FMC_LPC_PRSNT_M2C_L</text>
<text x="260.2" y="62.7">FMC_LPC_PRSNT_M2C_L NOT USED</text>
<text x="260.6" y="66">FMC_LPC_CLK0_M2C_P</text>
<text x="280.3" y="66">[2]</text>
<text x="14" y="69.6">FMC_LPC_DP0_M2C_P</text>
<text x="14" y="71.2">FMC_LPC_DP0_M2C_N</text>
<text x="34.4" y="70.1">FMC_LPC_DP0_M2C_N</text>
<text x="34.4" y="68.4">FMC_LPC_DP0_M2C_P</text>
<text x="97.4" y="71.8">FMC_LPC_LA01_P_CC</text>
<text x="98.2" y="66.7">FMC_LPC_GBTCLK0_M2C_N</text>
<text x="124.9" y="66.1">FMC_LPC_GBTCLK0_M2C_P NOT USED</text>
<text x="124.9" y="67.8">FMC_LPC_GBTCLK0_M2C_N NOT USED</text>
<text x="149.6" y="71.1">[2]</text>
<text x="149.6" y="69.4">[2]</text>
<text x="153.2" y="71.1">FMC_LPC_LA00_N_CC</text>
<text x="153.2" y="69.4">FMC_LPC_LA00_P_CC</text>
<text x="176.5" y="68.4">FMC_LPC_LA00_P_CC</text>
<text x="176.5" y="70.1">FMC_LPC_LA00_N_CC</text>
<text x="239.5" y="71.8">FMC_LPC_LA02_N</text>
<text x="239.5" y="70.1">FMC_LPC_LA02_P</text>
<text x="239.5" y="66.7">FMC_LPC_CLK0_M2C_N</text>
<text x="260.6" y="67.7">FMC_LPC_CLK0_M2C_N</text>
<text x="263.1" y="71.1">FMC_LPC_LA02_P</text>
<text x="278.4" y="71.1">[2]</text>
<text x="280.5" y="67.7">[2]</text>
<text x="10.9" y="76.2">[2]</text>
<text x="10.9" y="77.9">[2]</text>
<text x="14.5" y="76.2">FMC_LPC_LA06_P</text>
<text x="14.5" y="77.9">FMC_LPC_LA06_N</text>
<text x="37" y="75.2">FMC_LPC_LA06_P</text>
<text x="37" y="76.9">FMC_LPC_LA06_N</text>
<text x="97.4" y="73.5">FMC_LPC_LA01_N_CC</text>
<text x="97.4" y="76.9">FMC_LPC_LA05_P</text>
<text x="126.1" y="72.8">FMC_LPC_LA01_P_CC</text>
<text x="126.1" y="77.9">FMC_LPC_LA05_P</text>
<text x="126.1" y="74.5">FMC_LPC_LA01_N_CC</text>
<text x="141.5" y="77.9">[2]</text>
<text x="144.7" y="72.8">[2]</text>
<text x="144.9" y="74.5">[2]</text>
<text x="153" y="76.2">[2]</text>
<text x="153" y="74.5">[2]</text>
<text x="156.6" y="76.2">FMC_LPC_LA03_N</text>
<text x="156.6" y="74.5">FMC_LPC_LA03_P</text>
<text x="176.5" y="73.5">FMC_LPC_LA03_P</text>
<text x="176.5" y="75.2">FMC_LPC_LA03_N</text>
<text x="239.5" y="76.9">FMC_LPC_LA04_N</text>
<text x="239.5" y="75.2">FMC_LPC_LA04_P</text>
<text x="263.1" y="72.8">FMC_LPC_LA02_N</text>
<text x="263.1" y="77.9">FMC_LPC_LA04_N</text>
<text x="263.1" y="76.2">FMC_LPC_LA04_P</text>
<text x="278.4" y="76.2">[2]</text>
<text x="278.6" y="72.8">[2]</text>
<text x="278.6" y="77.9">[2]</text>
<text x="10.9" y="83">[2]</text>
<text x="14.5" y="83">FMC_LPC_LA10_P</text>
<text x="37" y="82">FMC_LPC_LA10_P</text>
<text x="37" y="83.7">FMC_LPC_LA10_N</text>
<text x="97.4" y="78.6">FMC_LPC_LA05_N</text>
<text x="97.4" y="82">FMC_LPC_LA09_P</text>
<text x="97.4" y="83.7">FMC_LPC_LA09_N</text>
<text x="126.1" y="79.6">FMC_LPC_LA05_N</text>
<text x="126.1" y="83">FMC_LPC_LA09_P</text>
<text x="141.5" y="83">[2]</text>
<text x="141.6" y="79.6">[2]</text>
<text x="153" y="81.3">[2]</text>
<text x="153" y="79.6">[2]</text>
<text x="156.6" y="81.3">FMC_LPC_LA08_N</text>
<text x="156.6" y="79.6">FMC_LPC_LA08_P</text>
<text x="176.5" y="83.7">FMC_LPC_LA12_P</text>
<text x="176.5" y="78.6">FMC_LPC_LA08_P</text>
<text x="176.5" y="80.3">FMC_LPC_LA08_N</text>
<text x="239.5" y="80.3">FMC_LPC_LA07_P</text>
<text x="239.5" y="82">FMC_LPC_LA07_N</text>
<text x="263.1" y="81.3">FMC_LPC_LA07_P</text>
<text x="263.1" y="83">FMC_LPC_LA07_N</text>
<text x="278.4" y="81.3">[2]</text>
<text x="278.6" y="83">[2]</text>
<text x="10.9" y="89.8">[2]</text>
<text x="10.9" y="84.7">[2]</text>
<text x="14.5" y="89.8">FMC_LPC_LA14_P</text>
<text x="14.5" y="84.7">FMC_LPC_LA10_N</text>
<text x="37" y="88.8">FMC_LPC_LA14_P</text>
<text x="97.4" y="87.1">FMC_LPC_LA13_P</text>
<text x="97.4" y="88.8">FMC_LPC_LA13_N</text>
<text x="126.1" y="88.1">FMC_LPC_LA13_P</text>
<text x="126.1" y="84.7">FMC_LPC_LA09_N</text>
<text x="126.1" y="89.8">FMC_LPC_LA13_N</text>
<text x="141.5" y="88.1">[2]</text>
<text x="141.6" y="84.7">[2]</text>
<text x="141.6" y="89.8">[2]</text>
<text x="153" y="89.8">[2]</text>
<text x="153" y="84.7">[2]</text>
<text x="153" y="86.4">[2]</text>
<text x="156.6" y="89.8">FMC_LPC_LA16_P</text>
<text x="156.6" y="84.7">FMC_LPC_LA12_P</text>
<text x="156.6" y="86.4">FMC_LPC_LA12_N</text>
<text x="176.5" y="85.4">FMC_LPC_LA12_N</text>
<text x="176.5" y="88.8">FMC_LPC_LA16_P</text>
<text x="239.5" y="85.4">FMC_LPC_LA11_P</text>
<text x="239.5" y="87.1">FMC_LPC_LA11_N</text>
<text x="263.1" y="88.1">FMC_LPC_LA11_N</text>
<text x="263.1" y="86.4">FMC_LPC_LA11_P</text>
<text x="278.4" y="86.4">[2]</text>
<text x="278.6" y="88.1">[2]</text>
<text x="10.9" y="91.5">[2]</text>
<text x="14.5" y="91.5">FMC_LPC_LA14_N</text>
<text x="37" y="90.5">FMC_LPC_LA14_N</text>
<text x="37" y="95.6">FMC_LPC_LA18_P_CC</text>
<text x="97.4" y="92.2">FMC_LPC_LA17_P_CC</text>
<text x="97.4" y="93.9">FMC_LPC_LA17_N_CC</text>
<text x="126.1" y="93.2">FMC_LPC_LA17_P_CC</text>
<text x="126.1" y="94.9">FMC_LPC_LA17_N_CC</text>
<text x="144.7" y="93.2">[2]</text>
<text x="144.9" y="94.9">[2]</text>
<text x="153" y="94.9">[2]</text>
<text x="153" y="91.5">[2]</text>
<text x="156.6" y="94.9">FMC_LPC_LA20_P</text>
<text x="156.6" y="91.5">FMC_LPC_LA16_N</text>
<text x="176.5" y="93.9">FMC_LPC_LA20_P</text>
<text x="176.5" y="95.6">FMC_LPC_LA20_N</text>
<text x="176.5" y="90.5">FMC_LPC_LA16_N</text>
<text x="239.5" y="90.5">FMC_LPC_LA15_P</text>
<text x="239.5" y="92.2">FMC_LPC_LA15_N</text>
<text x="239.5" y="95.6">FMC_LPC_LA19_P</text>
<text x="263.1" y="91.5">FMC_LPC_LA15_P</text>
<text x="263.1" y="93.2">FMC_LPC_LA15_N</text>
<text x="278.4" y="91.5">[2]</text>
<text x="278.6" y="93.2">[2]</text>
<text x="8.4" y="98.3">[2]</text>
<text x="8.4" y="96.6">[2]</text>
<text x="11.9" y="98.3">FMC_LPC_LA18_N_CC</text>
<text x="11.9" y="96.6">FMC_LPC_LA18_P_CC</text>
<text x="37" y="97.3">FMC_LPC_LA18_N_CC</text>
<text x="97.4" y="97.3">FMC_LPC_LA23_P</text>
<text x="97.4" y="99">FMC_LPC_LA23_N</text>
<text x="126.1" y="98.3">FMC_LPC_LA23_P</text>
<text x="126.1" y="100">FMC_LPC_LA23_N</text>
<text x="141.5" y="98.3">[2]</text>
<text x="141.6" y="100">[2]</text>
<text x="153" y="96.6">[2]</text>
<text x="153" y="101.7">[2]</text>
<text x="153" y="100">[2]</text>
<text x="156.6" y="96.6">FMC_LPC_LA20_N</text>
<text x="156.6" y="101.7">FMC_LPC_LA22_N</text>
<text x="156.6" y="100">FMC_LPC_LA22_P</text>
<text x="176.5" y="99">FMC_LPC_LA22_P</text>
<text x="176.5" y="100.7">FMC_LPC_LA22_N</text>
<text x="239.5" y="97.3">FMC_LPC_LA19_N</text>
<text x="239.5" y="100.7">FMC_LPC_LA21_P</text>
<text x="263.1" y="98.3">FMC_LPC_LA19_N</text>
<text x="263.1" y="96.6">FMC_LPC_LA19_P</text>
<text x="263.1" y="101.7">FMC_LPC_LA21_P</text>
<text x="278.4" y="96.6">[2]</text>
<text x="278.4" y="101.7">[2]</text>
<text x="278.6" y="98.3">[2]</text>
<text x="11.8" y="105.1">[2]</text>
<text x="11.8" y="103.4">[2]</text>
<text x="15.3" y="105.1">FMC_LPC_LA27_N</text>
<text x="15.3" y="103.4">FMC_LPC_LA27_P</text>
<text x="37" y="102.4">FMC_LPC_LA27_P</text>
<text x="37" y="104.1">FMC_LPC_LA27_N</text>
<text x="97.4" y="104.1">FMC_LPC_LA26_N</text>
<text x="97.4" y="102.4">FMC_LPC_LA26_P</text>
<text x="97.4" y="107.5">FMC_LPC_TCK</text>
<text x="126.1" y="103.4">FMC_LPC_LA26_P</text>
<text x="126.1" y="105.1">FMC_LPC_LA26_N</text>
<text x="141.5" y="103.4">[2]</text>
<text x="141.6" y="105.1">[2]</text>
<text x="153" y="105.1">[2]</text>
<text x="153" y="106.8">[2]</text>
<text x="156.6" y="105.1">FMC_LPC_LA25_P</text>
<text x="156.6" y="106.8">FMC_LPC_LA25_N</text>
<text x="176.5" y="104.1">FMC_LPC_LA25_P</text>
<text x="176.5" y="105.9">FMC_LPC_LA25_N</text>
<text x="239.5" y="102.4">FMC_LPC_LA21_N</text>
<text x="239.5" y="107.5">FMC_LPC_LA24_N</text>
<text x="239.5" y="105.9">FMC_LPC_LA24_P</text>
<text x="263.1" y="106.8">FMC_LPC_LA24_P</text>
<text x="263.1" y="103.4">FMC_LPC_LA21_N</text>
<text x="278.4" y="106.8">[2]</text>
<text x="278.6" y="103.4">[2]</text>
<text x="12.5" y="111.6">[8]</text>
<text x="14" y="109.9">[8]</text>
<text x="16" y="111.6">PS_I2C_SDA_SE</text>
<text x="17.6" y="109.9">PS_I2C_SCL_SE</text>
<text x="36.1" y="109.2">FMC_LPC_SCL</text>
<text x="37" y="111">FMC_LPC_SDA</text>
<text x="97.4" y="109.2">FMC_LPC_TDI</text>
<text x="97.4" y="111">FMC_LPC_TDO</text>
<text x="124.9" y="112.1">FMC_LPC_TDO NOT USED</text>
<text x="125.3" y="110.2">FMC_LPC_TDI</text>
<text x="125.3" y="108.5">FMC_LPC_TCK NOT USED</text>
<text x="153" y="111.9">[2]</text>
<text x="153" y="110.2">[2]</text>
<text x="156.6" y="111.9">FMC_LPC_LA29_N</text>
<text x="156.6" y="110.2">FMC_LPC_LA29_P</text>
<text x="176.5" y="111">FMC_LPC_LA29_N</text>
<text x="176.5" y="109.2">FMC_LPC_LA29_P</text>
<text x="239.5" y="111">FMC_LPC_LA28_P</text>
<text x="239.5" y="112.6">FMC_LPC_LA28_N</text>
<text x="263.1" y="108.5">FMC_LPC_LA24_N</text>
<text x="263.1" y="113.6">FMC_LPC_LA28_N</text>
<text x="263.1" y="111.9">FMC_LPC_LA28_P</text>
<text x="278.4" y="111.9">[2]</text>
<text x="278.6" y="108.5">[2]</text>
<text x="278.6" y="113.6">[2]</text>
<text x="101.6" y="114.4">FMC_LPC_TMS</text>
<text x="125.3" y="115.3">FMC_LPC_TMS NOT USED</text>
<text x="176.5" y="119.5">FMC_LPC_LA33_P</text>
<text x="176.5" y="114.4">FMC_LPC_LA31_P</text>
<text x="176.5" y="116.1">FMC_LPC_LA31_N</text>
<text x="239.5" y="116.1">FMC_LPC_LA30_P</text>
<text x="239.5" y="117.8">FMC_LPC_LA30_N</text>
<text x="263.1" y="117">FMC_LPC_LA30_P</text>
<text x="263.1" y="118.7">FMC_LPC_LA30_N</text>
<text x="278.4" y="117">[2]</text>
<text x="278.6" y="118.7">[2]</text>
<text x="176.5" y="121.2">FMC_LPC_LA33_N</text>
<text x="239.5" y="121.2">FMC_LPC_LA32_P</text>
<text x="239.5" y="122.9">FMC_LPC_LA32_N</text>
</g>
<g font-size="1.5" fill="#00f">
<text x="6" y="62.7">NOT USED</text>
<text x="6" y="64.3">NOT USED</text>
<text x="6" y="69.5">NOT USED</text>
<text x="6" y="71.2">NOT USED</text>
<text x="137" y="110.3">NOT USED</text>
<text x="166" y="115.4">NOT USED</text>
<text x="166" y="117.1">NOT USED</text>
<text x="166" y="120.5">NOT USED</text>
<text x="166" y="122.2">NOT USED</text>
<text x="259.6" y="122.2">NOT USED</text>
<text x="259.6" y="123.9">NOT USED</text>
</g>
<g font-size="1.5" fill="#004080">
<text x="63.8" y="62.7">DP0_C2M_P</text>
<text x="63.8" y="64.5">DP0_C2M_N</text>
<text x="63.8" y="61">GND</text>
<text x="81.4" y="61">PG_C2M</text>
<text x="84.3" y="62.7">GND</text>
<text x="84.3" y="64.5">GND</text>
<text x="204.2" y="61">GND</text>
<text x="204.2" y="62.7">CLK1_M2C_P</text>
<text x="204.2" y="64.5">CLK1_M2C_N</text>
<text x="217.1" y="62.7">PRSNT_M2C_L</text>
<text x="218.1" y="61">VREF_A_M2C</text>
<text x="224.7" y="64.5">GND</text>
<text x="63.8" y="69.6">DP0_M2C_P</text>
<text x="63.8" y="71.2">DP0_M2C_N</text>
<text x="63.8" y="66.1">GND</text>
<text x="63.8" y="67.8">GND</text>
<text x="74.7" y="67.8">GBTCLK0_M2C_N</text>
<text x="74.8" y="66.1">GBTCLK0_M2C_P</text>
<text x="84.3" y="69.6">GND</text>
<text x="84.3" y="71.2">GND</text>
<text x="204.2" y="66.1">GND</text>
<text x="204.2" y="67.8">GND</text>
<text x="204.2" y="69.6">LA00_P_CC</text>
<text x="204.2" y="71.2">LA00_N_CC</text>
<text x="218.3" y="67.8">CLK0_M2C_N</text>
<text x="218.4" y="66.1">CLK0_M2C_P</text>
<text x="222.6" y="71.2">LA02_P</text>
<text x="224.7" y="69.6">GND</text>
<text x="63.8" y="76.3">LA06_P</text>
<text x="63.8" y="73">GND</text>
<text x="63.8" y="74.7">GND</text>
<text x="79.1" y="74.7">LA01_N_CC</text>
<text x="79.2" y="73">LA01_P_CC</text>
<text x="84.3" y="76.3">GND</text>
<text x="204.2" y="73">GND</text>
<text x="204.2" y="74.7">LA03_P</text>
<text x="204.2" y="76.3">LA03_N</text>
<text x="222.6" y="73">LA02_N</text>
<text x="222.6" y="76.3">LA04_P</text>
<text x="224.7" y="74.7">GND</text>
<text x="63.8" y="78.1">LA06_N</text>
<text x="63.8" y="83.2">LA10_P</text>
<text x="63.8" y="79.8">GND</text>
<text x="63.8" y="81.5">GND</text>
<text x="82.2" y="79.8">LA05_N</text>
<text x="82.3" y="78.1">LA05_P</text>
<text x="82.3" y="83.2">LA09_P</text>
<text x="84.3" y="81.5">GND</text>
<text x="204.2" y="78.1">GND</text>
<text x="204.2" y="79.8">LA08_P</text>
<text x="204.2" y="81.5">LA08_N</text>
<text x="204.2" y="83.2">GND</text>
<text x="222.6" y="78.1">LA04_N</text>
<text x="222.6" y="83.2">LA07_N</text>
<text x="222.6" y="81.5">LA07_P</text>
<text x="224.7" y="79.8">GND</text>
<text x="63.8" y="84.9">LA10_N</text>
<text x="63.8" y="90">LA14_P</text>
<text x="63.8" y="86.6">GND</text>
<text x="63.8" y="88.3">GND</text>
<text x="82.2" y="84.9">LA09_N</text>
<text x="82.2" y="90">LA13_N</text>
<text x="82.3" y="88.3">LA13_P</text>
<text x="84.3" y="86.6">GND</text>
<text x="204.2" y="84.9">LA12_P</text>
<text x="204.2" y="86.6">LA12_N</text>
<text x="204.2" y="88.3">GND</text>
<text x="204.2" y="90">LA16_P</text>
<text x="222.6" y="88.3">LA11_N</text>
<text x="222.6" y="86.6">LA11_P</text>
<text x="224.7" y="84.9">GND</text>
<text x="224.7" y="90">GND</text>
<text x="63.8" y="91.7">LA14_N</text>
<text x="63.8" y="93.4">GND</text>
<text x="63.8" y="95.1">GND</text>
<text x="79.1" y="95.1">LA17_N_CC</text>
<text x="79.2" y="93.4">LA17_P_CC</text>
<text x="84.3" y="91.7">GND</text>
<text x="204.2" y="91.7">LA16_N</text>
<text x="204.2" y="93.4">GND</text>
<text x="204.2" y="95.1">LA20_P</text>
<text x="222.6" y="93.4">LA15_N</text>
<text x="222.6" y="91.7">LA15_P</text>
<text x="224.7" y="95.1">GND</text>
<text x="63.8" y="96.8">LA18_P_CC</text>
<text x="63.8" y="98.5">LA18_N_CC</text>
<text x="63.8" y="100.2">GND</text>
<text x="63.8" y="101.9">GND</text>
<text x="82.2" y="100.2">LA23_N</text>
<text x="82.3" y="98.5">LA23_P</text>
<text x="84.3" y="96.8">GND</text>
<text x="84.3" y="101.9">GND</text>
<text x="204.2" y="96.8">LA20_N</text>
<text x="204.2" y="98.5">GND</text>
<text x="204.2" y="100.2">LA22_P</text>
<text x="204.2" y="101.9">LA22_N</text>
<text x="222.6" y="98.5">LA19_N</text>
<text x="222.6" y="96.8">LA19_P</text>
<text x="222.6" y="101.9">LA21_P</text>
<text x="224.7" y="100.2">GND</text>
<text x="63.8" y="103.6">LA27_P</text>
<text x="63.8" y="105.3">LA27_N</text>
<text x="63.8" y="107">GND</text>
<text x="82.2" y="105.3">LA26_N</text>
<text x="82.3" y="103.6">LA26_P</text>
<text x="84.3" y="107">GND</text>
<text x="204.2" y="103.6">GND</text>
<text x="204.2" y="105.3">LA25_P</text>
<text x="204.2" y="107">LA25_N</text>
<text x="222.6" y="103.6">LA21_N</text>
<text x="222.6" y="107">LA24_P</text>
<text x="224.7" y="105.3">GND</text>
<text x="63.8" y="110.4">SCL</text>
<text x="63.8" y="112.1">SDA</text>
<text x="63.8" y="108.7">GND</text>
<text x="63.8" y="113.8">GND</text>
<text x="80.8" y="113.8">3P3VAUX</text>
<text x="84.4" y="112.1">TDO</text>
<text x="84.6" y="108.7">TCK</text>
<text x="85.2" y="110.4">TDI</text>
<text x="204.2" y="108.7">GND</text>
<text x="204.2" y="110.4">LA29_P</text>
<text x="204.2" y="112.1">LA29_N</text>
<text x="204.2" y="113.8">GND</text>
<text x="222.6" y="108.7">LA24_N</text>
<text x="222.6" y="113.8">LA28_N</text>
<text x="222.6" y="112.1">LA28_P</text>
<text x="224.7" y="110.4">GND</text>
<text x="63.8" y="117.2">GA0</text>
<text x="63.8" y="118.9">12P0V0</text>
<text x="63.8" y="115.5">GND</text>
<text x="82" y="117.2">TRST_L</text>
<text x="84.5" y="115.5">TMS</text>
<text x="84.6" y="118.9">GA1</text>
<text x="204.2" y="115.5">LA31_P</text>
<text x="204.2" y="117.2">LA31_N</text>
<text x="204.2" y="118.9">GND</text>
<text x="222.6" y="118.9">LA30_N</text>
<text x="222.6" y="117.2">LA30_P</text>
<text x="224.7" y="115.5">GND</text>
<text x="63.8" y="122.3">12P0V1</text>
<text x="63.8" y="125.7">3P3V0</text>
<text x="63.8" y="120.6">GND</text>
<text x="63.8" y="124">GND</text>
<text x="83.1" y="120.6">3P3V1</text>
<text x="83.1" y="124">3P3V2</text>
<text x="84.3" y="122.3">GND</text>
<text x="84.3" y="125.7">GND</text>
<text x="204.2" y="120.6">LA33_P</text>
<text x="204.2" y="122.3">LA33_N</text>
<text x="204.2" y="124">GND</text>
<text x="204.2" y="125.7">VADJ2</text>
<text x="222.6" y="124">LA32_N</text>
<text x="222.6" y="122.3">LA32_P</text>
<text x="224.7" y="120.6">GND</text>
<text x="224.7" y="125.7">GND</text>
<text x="63.8" y="127.4">GND</text>
<text x="63.8" y="130.8">GND_ST1</text>
<text x="83.1" y="127.4">3P3V3</text>
<text x="204.2" y="127.4">GND</text>
<text x="204.2" y="130.8">GND_ST2</text>
<text x="223.3" y="127.4">VADJ3</text>
</g>
<g font-size="1.2">
<text x="30.6" y="22.5">5</text>
<text x="88.5" y="22.5">4</text>
<text x="146.4" y="22.5">3</text>
<text x="204.2" y="22.5">2</text>
<text x="262.1" y="22.5">1</text>
<text x=".5" y="44.2">D</text>
<text x="291.5" y="44.2">D</text>
<text x=".5" y="84.6">C</text>
<text x="291.5" y="84.6">C</text>
<text x=".5" y="125">B</text>
<text x="291.5" y="125">B</text>
<text x=".5" y="165.4">A</text>
<text x="291.5" y="165.4">A</text>
<text x="30.6" y="185.8">5</text>
<text x="88.5" y="185.8">4</text>
<text x="146.4" y="185.8">3</text>
<text x="204.2" y="185.8">2</text>
<text x="262.1" y="185.8">1</text>
</g>
</svg>
